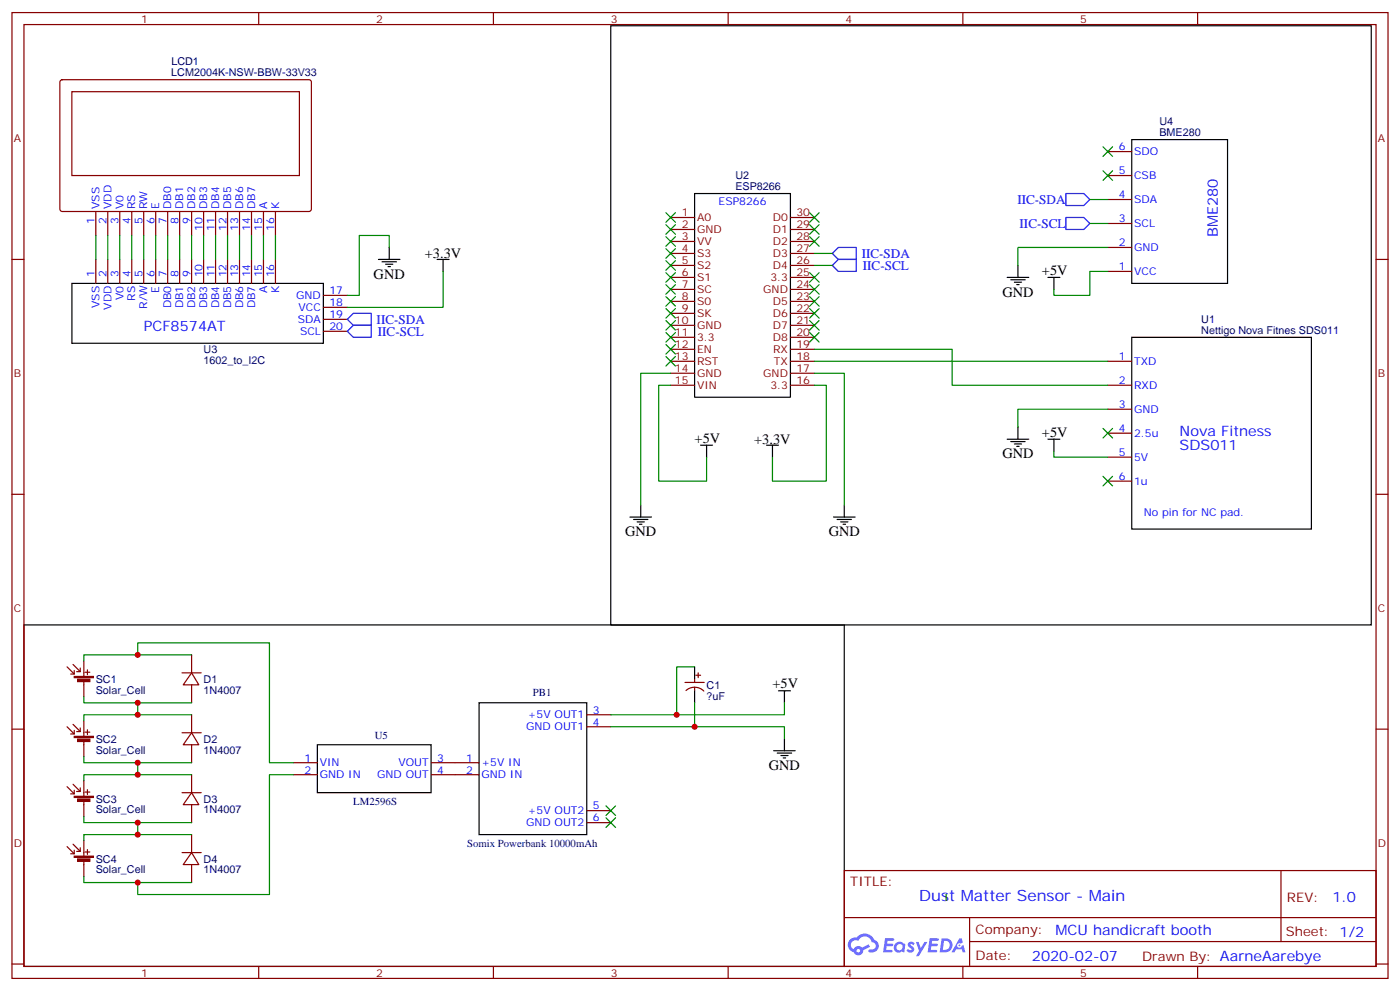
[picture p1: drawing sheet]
<svg xmlns="http://www.w3.org/2000/svg" width="412mm" height="292mm" viewBox="0 0 412 292" stroke-linecap="round" stroke-linejoin="round" font-family="sans-serif">
<path d="M179.9 7.6h224v176.4h-224zM7.1 184h241.6v100.5h-241.6z" fill="none" stroke="#000" stroke-width=".35"/>
<g fill="none" stroke="#870000" stroke-width=".35">
<path d="M3.5 3.7h405.4v284.3h-405.4zM7.1 7.2h398.2v277.3h-398.2zM76.2 3.7v3.5M145.3 3.7v3.5M214.5 3.7v3.5M283.6 3.7v3.5M352.8 3.7v3.5M3.5 76.4h3.6M405.3 76.4h3.6M3.5 145.5h3.6M405.3 145.5h3.6M3.5 214.7h3.6"/>
<path d="M405.3 214.7h3.6M248.7 256.3h156.6v28.2h-156.6zM377.3 256.3v20.9M248.7 270.1h156.5M285.6 277.2h119.6M285.6 270.1v14.2M3.5 283.8h3.6M76.2 284.5v3.5M145.3 284.5v3.5M214.5 284.5v3.5M283.6 284.5v3.5M352.8 284.5v3.5"/>
<path d="M405.3 283.8h3.6"/>
</g>
<g fill="#5487ff">
<path d="M267.7 277.5a1.22 1.22 0 0 1 1.7 .2l-.4 .6a.47 .47 0 0 0-.3-.4 .47 .47 0 0 0-.5 .2l.1 .2a1.14 1.14 0 0 1 .8 1.8 1.14 1.14 0 0 1-1.9 0l-.2-.2 .5-.6 .7 .5a.29 .29 0 0 0 .3-.3 .29 .29 0 0 0-.2-.3 1.04 1.04 0 0 1-.6-1.7z"/>
<path d="M260.7 276.2h2.4l.3 .2-.2 .5-1.8 .1-.1 .8h1.5l.3 .4-.3 .4h-1.6l-.2 1.1h1.7l.2 .3-.2 .3-2.6 .1z"/>
<path d="M273.8 276.2h2.4l.3 .2-.1 .5-1.8 .1-.2 .8h1.6l.3 .4-.4 .4-1.6-.1-.1 1.1 1.7 .1 .2 .3-.2 .3-2.6 .1z"/>
<path d="M282.6 276.2h.7l.3 1.3-.6 .3a.69 .69 0 0 0-1 .3 .69 .69 0 0 0 .4 .9 .69 .69 0 0 0 .9-.6l.5-.2 .6 2.2h-.8l-.2-.9h-1.8l-.5 .9h-.8z"/>
<path d="M269.8 277.3h.8l.6 1.8 1.1-1.8h.9l-2.6 4.2h-.8l.9-1.5z"/>
<path d="M277.4 276.2l-.6 4.2h1.3a2.11 2.11 0 0 0 2.5-2.1 2.11 2.11 0 0 0-2.5-2.1zM278.1 277a1.39 1.39 0 0 1 1.7 1.4 1.39 1.39 0 0 1-1.8 1.2h-.3z"/>
<path d="M263.7 277.8a1.54 1.54 0 0 0-.1 2.2 1.54 1.54 0 0 0 2.2 .1l.6 .3 .3-2.3-.2-.3h-.4a1.49 1.49 0 0 0-2.4 0zM264 278.8a.94 .94 0 0 1 1.8 0 .94 .94 0 0 1-1.8 0z"/>
<path d="M250.4 276.6a2.18 2.18 0 0 0 1.1 3.7 1.44 1.44 0 0 0 1.6 .9 1.44 1.44 0 0 0 1.2-1.4l2-1.1-.5-.7-1.9 1a1.47 1.47 0 0 0-2.4 .4 1.39 1.39 0 0 1-.7-1.9 1.39 1.39 0 0 1 2-.5 2.12 2.12 0 0 1 2.2-1.3 2.12 2.12 0 0 1 1.9 1.7 1.14 1.14 0 0 1 1.1 1.4 1.14 1.14 0 0 1-1.7 .7 .43 .43 0 0 0-.5 .4 .43 .43 0 0 0 .4 .5 1.98 1.98 0 0 0 2.5-1.2 1.98 1.98 0 0 0-1.2-2.6 3.1 3.1 0 0 0-5.3-.6l-.9 .1zM252.3 279.9a.55 .55 0 0 1 1.1 0 .55 .55 0 0 1-1.1 0z"/>
<circle cx="282.6" cy="278.3" r=".26"/>
</g>
<g fill="none" stroke="#000" stroke-width=".35">
<path d="M204.6 57h28.2v59.9h-28.2zM333.4 41.1h28.2v42.3h-28.2zM111.5 76.4h6.3M112.5 77.1h4.3M113.6 77.8h2.1M114.3 78.5h.7M114.7 72.8v3.6M128.8 76.4h3.5M130.5 76.4v3.5M299.9 78.1v3.6M21.2 83.4h74v17.7h-74zM296.7 81.7h6.3"/>
<path d="M297.7 82.4h4.3M298.8 83.1h2.1M299.5 83.8h.7M308.7 81.7h3.5M310.4 81.7v3.5M333.4 99.3h52.9v56.5h-52.9zM206.4 131.1h3.5M208.1 131.1v3.5M225.8 131.1h3.5M227.5 131.1v3.5M296.7 129.3h6.3M297.7 130h4.3"/>
<path d="M298.8 130.7h2.1M299.5 131.4h.7M299.9 125.8v3.5M308.7 129.3h3.5M310.4 129.3v3.5M185.6 152.2h6.3M186.6 152.9h4.3M187.7 153.6h2.1M188.4 154.3h.7M188.7 148.7v3.5M245.5 152.2h6.4M246.6 152.9h4.2"/>
<path d="M247.6 153.6h2.2M248.4 154.3h.7M248.7 148.7v3.5M204.6 196.3v3.5M93.5 219.3h33.5v14.1h-33.5zM141.1 206.9h31.8v38.8h-31.8zM204.6 203.4v3.5M229.3 203.4h3.5M231.1 203.4v3.5M231.1 217.5v3.5M227.9 221h6.3M229 221.7h4.2"/>
<path d="M230 222.4h2.1M230.7 223.1h.7"/>
</g>
<g fill="none" stroke="#870000" stroke-width=".35">
<path d="M17.9 23.7l.4-.2h73l.4 .7v37.6l-.7 .5-72.9-.1-.5-.6v-37.4zM21.2 27h67v24.7h-67zM326.3 58.7h7.1M326.3 51.7h7.1M326.3 44.6h7.1M28.2 62.3v7M28.2 76.4v7M31.7 62.3v7M31.7 76.4v7M35.3 62.3v7M35.3 76.4v7M38.8 62.3v7"/>
<path d="M38.8 76.4v7M42.3 62.3v7M42.3 76.4v7M45.9 62.3v7M45.9 76.4v7M49.4 62.3v7M49.4 76.4v7M52.9 62.3v7M52.9 76.4v7M56.4 62.3v7M56.4 76.4v7M60 62.3v7"/>
<path d="M60 76.4v7M63.5 62.3v7M63.5 76.4v7M67 62.3v7M67 76.4v7M70.6 62.3v7M70.6 76.4v7M74.1 62.3v7M74.1 76.4v7M77.6 62.3v7M77.6 76.4v7M81.1 62.3v7"/>
<path d="M81.1 76.4v7M197.6 64h7M197.6 67.6h7M197.6 71.1h7M197.6 74.6h7M197.6 78.1h7M232.8 64h7.1M232.8 67.6h7.1M232.8 71.1h7.1M232.8 74.6h7.1M232.8 78.1h7.1M326.3 79.9h7.1"/>
<path d="M326.3 72.8h7.1M326.3 65.8h7.1M95.2 87h7.1M95.2 90.5h7.1M95.2 94h7.1M95.2 97.5h7.1M197.6 81.7h7M197.6 85.2h7M197.6 88.7h7M197.6 92.3h7M197.6 95.8h7M197.6 99.3h7"/>
<path d="M232.8 81.7h7.1M232.8 85.2h7.1M232.8 88.7h7.1M232.8 92.3h7.1M232.8 95.8h7.1M232.8 99.3h7.1M197.6 106.4h7M197.6 113.4h7M197.6 102.8h7M197.6 109.9h7M232.8 106.4h7.1M232.8 113.4h7.1"/>
<path d="M232.8 102.8h7.1M232.8 109.9h7.1M326.3 106.4h7.1M326.3 113.4h7.1M326.3 120.5h7.1M326.3 127.5h7.1M326.3 134.6h7.1M326.3 141.6h7.1M53.6 198.1h5.7M56.4 198.1l2.2 3.5h-4.6zM56.4 192.8v5.3M204.6 199.8v1.1"/>
<path d="M205 198.8h1.4M205.7 198.1v1.4M53.6 215.7h5.7M56.4 215.7l2.2 3.6h-4.6zM56.4 201.6v5.3M56.4 210.4v5.3M56.4 219.3v5.2M172.9 214h7M172.9 210.4h7M201.8 200.9h5.6M202.1 203.3a3.8 3.8 0 0 1 5.2 .2M204.6 202.3v1.1"/>
<path d="M53.6 233.4h5.7M56.4 233.4l2.2 3.5h-4.6zM56.4 228.1v5.3M56.4 236.9v5.3M86.4 228.1h7.1M86.4 224.5h7.1M127 228.1h14.1M127 224.5h14.1M172.9 238.7h7M53.6 251h5.7M56.4 251l2.2 3.5h-4.6zM56.4 245.7v5.3"/>
<path d="M56.4 254.5v5.3M172.9 242.2h7"/>
</g>
<g fill="#850000" stroke="#850000" stroke-width=".35">
<path d="M21.9 234.4h5.6v.4h-5.6z"/>
<path d="M22.9 235.2h3.6v.7h-3.6z"/>
<path d="M21.9 252.1h5.6v.3h-5.6z"/>
<path d="M22.9 252.9h3.6v.7h-3.6z"/>
<path d="M21.9 216.8h5.6v.3h-5.6z"/>
<path d="M22.9 217.6h3.6v.7h-3.6z"/>
<path d="M21.9 199.1h5.6v.4h-5.6z"/>
<path d="M22.9 200h3.6v.7h-3.6z"/>
</g>
<g fill="none" stroke="#850000" stroke-width=".35">
<path d="M19.8 196.3l2.1 2.1M21.5 195.6l2.1 2.1M21.9 197.4v1h-1.1M23.6 196.7v1h-1M24.7 194.6v4.5M25 197.9h1.5M25.8 197.2v1.4M19.8 214l2.1 2.1M21.5 213.3l2.1 2.1M21.9 215v1.1h-1.1M23.6 214.3v1.1h-1M24.7 200.6v4.5"/>
<path d="M24.7 212.2v4.6M24.7 218.2v4.6M25 215.5h1.5M25.8 214.8v1.5M19.8 231.6l2.1 2.1M21.5 230.9l2.1 2.1M21.9 232.7v1h-1.1M23.6 232v1h-1M24.7 229.8v4.6M24.7 235.8v4.6M25 233.2h1.5M25.8 232.5v1.4"/>
<path d="M19.8 249.2l2.1 2.2M21.5 248.5l2.1 2.1M21.9 250.3v1.1h-1.1M23.6 249.6v1h-1M24.7 247.5v4.6M24.7 253.5v4.6M25 250.8h1.5M25.8 250.1v1.4"/>
</g>
<path d="M314 57h5.3l1.7 1.7-1.7 1.8h-5.3zM245.2 74.6l1.7-1.8h5.3v3.6h-5.3zM245.2 78.1l1.7-1.7h5.3v3.5h-5.3zM314 64h5.3l1.7 1.8-1.7 1.8h-5.3zM102.3 97.5l1.8-1.7h5.3v3.5h-5.3zM102.3 94l1.8-1.7h5.3v3.5h-5.3z" fill="none" stroke="#00f" stroke-width=".35"/>
<g fill="none" stroke="#008700" stroke-width=".35">
<path d="M321 58.7h5.3M28.2 69.3v7.1M31.7 69.3v7.1M35.3 69.3v7.1M38.8 69.3v7.1M42.3 69.3v7.1M45.9 69.3v7.1M49.4 69.3v7.1M52.9 69.3v7.1M56.4 69.3v7.1M60 69.3v7.1M63.5 69.3v7.1"/>
<path d="M67 69.3v7.1M70.6 69.3v7.1M74.1 69.3v7.1M77.6 69.3v7.1M81.1 69.3v7.1M114.7 72.8v-3.5h-8.9v17.7h-3.5M130.5 79.9v10.6h-28.2M239.9 74.6h5.3M239.9 78.1h5.3M321 65.8h5.3M326.3 72.8h-26.4v5.3M326.3 79.9h-5.3v7.1h-10.6v-1.8"/>
<path d="M197.6 109.9h-8.9v38.8M197.6 113.4h-3.6v28.2h14.1v-7M239.9 102.8h40.6v10.6h45.8M239.9 109.9h8.8v38.8M239.9 113.4h3.5v28.2h-15.9v-7M239.9 106.4h86.4M310.4 132.8v1.8h15.9M326.3 120.5h-26.4v5.3M40.6 192.8v-3.5h38.8v35.2h7M56.4 192.8h-31.7v1.8M204.6 196.3h-5.3v14.1M24.7 205.1v1.8h31.7"/>
<path d="M40.6 206.9v3.5M56.4 210.4h-31.7v1.8M179.9 214h51.2v3.5M204.6 206.9v7.1M231.1 206.9v3.5h-51.2M24.7 222.8v1.7h31.7M40.6 224.5v3.6M56.4 228.1h-31.7v1.7M86.4 228.1h-7v35.2h-38.8v-3.5M24.7 240.4v1.8h31.7M24.7 258.1v1.7h31.7M40.6 242.2v3.5"/>
<path d="M56.4 245.7h-31.7v1.8M278.7 263.3v1.8"/>
</g>
<g fill="#c00">
<circle cx="40.6" cy="192.8" r=".88"/>
<circle cx="40.6" cy="224.5" r=".88"/>
<circle cx="40.6" cy="228.1" r=".88"/>
<circle cx="199.3" cy="210.4" r=".88"/>
<circle cx="40.6" cy="206.9" r=".88"/>
<circle cx="40.6" cy="210.4" r=".88"/>
<circle cx="204.6" cy="214" r=".88"/>
<circle cx="40.6" cy="245.7" r=".88"/>
<circle cx="40.6" cy="242.2" r=".88"/>
<circle cx="40.6" cy="259.8" r=".88"/>
</g>
<g fill="#c00" stroke="#008700" stroke-width=".35">
<path d="M238.5 62.6l2.8 2.8zM241.3 62.6l-2.8 2.8z"/>
<path d="M238.5 66.1l2.8 2.9zM241.3 66.1l-2.8 2.9z"/>
<path d="M238.5 69.7l2.8 2.8zM241.3 69.7l-2.8 2.8z"/>
<path d="M238.5 80.3l2.8 2.8zM241.3 80.3l-2.8 2.8z"/>
<path d="M238.5 83.8l2.8 2.8zM241.3 83.8l-2.8 2.8z"/>
<path d="M238.5 87.3l2.8 2.8zM241.3 87.3l-2.8 2.8z"/>
<path d="M238.5 90.8l2.8 2.9zM241.3 90.8l-2.8 2.9z"/>
<path d="M238.5 94.4l2.8 2.8zM241.3 94.4l-2.8 2.8z"/>
<path d="M238.5 97.9l2.8 2.8zM241.3 97.9l-2.8 2.8z"/>
<path d="M196.1 62.6l2.9 2.8zM199 62.6l-2.9 2.8z"/>
<path d="M196.1 66.1l2.9 2.9zM199 66.1l-2.9 2.9z"/>
<path d="M196.1 69.7l2.9 2.8zM199 69.7l-2.9 2.8z"/>
<path d="M196.1 76.7l2.9 2.9zM199 76.7l-2.9 2.9z"/>
<path d="M196.1 73.2l2.9 2.8zM199 73.2l-2.9 2.8z"/>
<path d="M196.1 80.3l2.9 2.8zM199 80.3l-2.9 2.8z"/>
<path d="M196.1 83.8l2.9 2.8zM199 83.8l-2.9 2.8z"/>
<path d="M196.1 87.3l2.9 2.8zM199 87.3l-2.9 2.8z"/>
<path d="M196.1 90.8l2.9 2.9zM199 90.8l-2.9 2.9z"/>
<path d="M196.1 94.4l2.9 2.8zM199 94.4l-2.9 2.8z"/>
<path d="M196.1 97.9l2.9 2.8zM199 97.9l-2.9 2.8z"/>
<path d="M196.1 101.4l2.9 2.8zM199 101.4l-2.9 2.8z"/>
<path d="M196.1 105l2.9 2.8zM199 105l-2.9 2.8z"/>
<path d="M324.9 50.3l2.8 2.8zM324.9 53.1l2.8-2.8z"/>
<path d="M324.9 43.2l2.8 2.8zM327.7 43.2l-2.8 2.8z"/>
<path d="M324.9 126.1l2.8 2.8zM327.7 126.1l-2.8 2.8z"/>
<path d="M324.9 140.2l2.8 2.9zM327.7 140.2l-2.8 2.9z"/>
<path d="M178.5 240.8l2.8 2.8zM181.3 240.8l-2.8 2.8z"/>
<path d="M178.5 237.2l2.8 2.9zM181.3 237.2l-2.8 2.9z"/>
</g>
<text font-size="4.6" fill="#00f" x="270.8" y="265.3">Dust Matter Sensor - Main</text>
<g font-size="4.2" fill="#00f">
<text x="358.7" y="69.7" transform="rotate(-90 358.7 69.7)">BME280</text>
<text x="42.3" y="97.5">PCF8574AT</text>
<text x="347.5" y="128.2">Nova Fitness</text>
<text x="347.5" y="132.5">SDS011</text>
<text x="392.5" y="265.6">1.0</text>
<text x="310.9" y="275.1">MCU handicraft booth</text>
<text x="304" y="282.9">2020-02-07</text>
</g>
<g font-size="4.2">
<text x="125.2" y="76">+3.3V</text>
<text x="110.1" y="82">GND</text>
<text x="306.9" y="81">+5V</text>
<text x="295.3" y="87.3">GND</text>
<text x="204.6" y="130.4">+5V</text>
<text x="222.2" y="130.7">+3.3V</text>
<text x="306.9" y="128.6">+5V</text>
<text x="295.3" y="134.9">GND</text>
<text x="184.1" y="157.9">GND</text>
<text x="244.1" y="157.9">GND</text>
<text x="227.5" y="202.7">+5V</text>
<text x="226.5" y="226.7">GND</text>
</g>
<g font-size="3.9" fill="#00f">
<text x="299.7" y="60">IIC-SDA</text>
<text x="300.3" y="67">IIC-SCL</text>
<text x="253.8" y="75.8">IIC-SDA</text>
<text x="254.2" y="79.4">IIC-SCL</text>
<text x="110.9" y="95.2">IIC-SDA</text>
<text x="111.3" y="98.8">IIC-SCL</text>
</g>
<g font-size="3.9" fill="#800">
<text x="250.5" y="260.9">TITLE:</text>
<text x="379.1" y="265.6">REV:</text>
<text x="287.4" y="275.1">Company:</text>
<text x="378.7" y="275.7">Sheet: 1/2</text>
<text x="287.4" y="282.8">Date:</text>
<text x="336.4" y="282.8">Drawn By: AarneAarebye</text>
</g>
<g font-size="3.2" fill="#800">
<text x="41.6" y="6.7">1</text>
<text x="110.8" y="6.7">2</text>
<text x="179.9" y="6.7">3</text>
<text x="249.1" y="6.7">4</text>
<text x="318.2" y="6.7">5</text>
<text x="4.1" y="41.8">A</text>
<text x="405.9" y="41.8">A</text>
<text x="200.8" y="63.7">1</text>
<text x="205.3" y="65.1">A0</text>
<text x="227.7" y="65.1">D0</text>
<text x="234.6" y="63.7">30</text>
<text x="200.8" y="67.2">2</text>
<text x="200.8" y="70.7">3</text>
<text x="205.3" y="68.6">GND</text>
<text x="227.7" y="68.6">D1</text>
<text x="234.6" y="70.7">28</text>
<text x="234.6" y="67.2">29</text>
<text x="200.8" y="74.3">4</text>
<text x="200.8" y="77.8">5</text>
<text x="205.3" y="72.1">VV</text>
<text x="205.3" y="75.7">S3</text>
<text x="227.7" y="75.7">D3</text>
<text x="227.7" y="72.1">D2</text>
<text x="234.6" y="77.8">26</text>
<text x="234.6" y="74.3">27</text>
<text x="200.8" y="81.3">6</text>
<text x="205.3" y="79.2">S2</text>
<text x="205.3" y="82.7">S1</text>
<text x="226.9" y="82.7">3.3</text>
<text x="227.7" y="79.2">D4</text>
<text x="234.6" y="81.3">25</text>
<text x="200.8" y="84.8">7</text>
<text x="200.8" y="88.4">8</text>
<text x="205.3" y="86.3">SC</text>
<text x="205.3" y="89.8">S0</text>
<text x="224.8" y="86.3">GND</text>
<text x="227.7" y="89.8">D5</text>
<text x="234.6" y="88.4">23</text>
<text x="234.6" y="84.8">24</text>
<text x="198.8" y="95.4">10</text>
<text x="200.8" y="91.9">9</text>
<text x="205.3" y="93.3">SK</text>
<text x="227.7" y="93.3">D6</text>
<text x="234.6" y="95.4">21</text>
<text x="234.6" y="91.9">22</text>
<text x="198.8" y="99">11</text>
<text x="205.3" y="96.8">GND</text>
<text x="205.3" y="100.4">3.3</text>
<text x="227.7" y="100.4">D8</text>
<text x="227.7" y="96.8">D7</text>
<text x="234.6" y="99">20</text>
<text x="198.8" y="102.5">12</text>
<text x="198.8" y="106">13</text>
<text x="205.3" y="103.9">EN</text>
<text x="205.3" y="107.4">RST</text>
<text x="227.7" y="103.9">RX</text>
<text x="228" y="107.4">TX</text>
<text x="234.6" y="106">18</text>
<text x="234.6" y="102.5">19</text>
<text x="4.1" y="110.9">B</text>
<text x="198.8" y="109.5">14</text>
<text x="198.8" y="113.1">15</text>
<text x="205.3" y="110.9">GND</text>
<text x="224.8" y="110.9">GND</text>
<text x="234.6" y="113.1">16</text>
<text x="234.6" y="109.5">17</text>
<text x="405.9" y="110.9">B</text>
<text x="205.3" y="114.5">VIN</text>
<text x="226.9" y="114.5">3.3</text>
<text x="4.1" y="180.1">C</text>
<text x="405.9" y="180.1">C</text>
<text x="4.1" y="249.2">D</text>
<text x="405.9" y="249.2">D</text>
<text x="41.6" y="287.5">1</text>
<text x="110.8" y="287.5">2</text>
<text x="179.9" y="287.5">3</text>
<text x="249.1" y="287.5">4</text>
<text x="318.2" y="287.5">5</text>
</g>
<g font-size="3.2" fill="#000080">
<text x="50.5" y="22.4">LCM2004K-NSW-BBW-33V33</text>
<text x="50.5" y="19.2">LCD1</text>
<text x="341.5" y="40">BME280</text>
<text x="341.5" y="36.9">U4</text>
<text x="216.6" y="52.7">U2</text>
<text x="216.6" y="55.9">ESP8266</text>
<text x="353.9" y="95.1">U1</text>
<text x="353.8" y="98.2">Nettigo Nova Fitnes SDS011</text>
<text x="60" y="107.1">1602_to_I2C</text>
<text x="60" y="103.9">U3</text>
<text x="28.2" y="201">SC1</text>
<text x="60" y="201">D1</text>
<text x="208.1" y="202.8">C1</text>
<text x="28.2" y="204.2">Solar_Cell</text>
<text x="60" y="204.2">1N4007</text>
<text x="157" y="204.8">PB1</text>
<text x="208.1" y="206">?uF</text>
<text x="28.2" y="221.8">Solar_Cell</text>
<text x="28.2" y="218.7">SC2</text>
<text x="60" y="221.8">1N4007</text>
<text x="60" y="218.7">D2</text>
<text x="110.4" y="217.5">U5</text>
<text x="28.2" y="239.5">Solar_Cell</text>
<text x="28.2" y="236.3">SC3</text>
<text x="60" y="239.5">1N4007</text>
<text x="60" y="236.3">D3</text>
<text x="104.1" y="236.9">LM2596S</text>
<text x="137.6" y="249.2">Somix Powerbank 10000mAh</text>
<text x="28.2" y="257.1">Solar_Cell</text>
<text x="28.2" y="253.9">SC4</text>
<text x="60" y="257.1">1N4007</text>
<text x="60" y="253.9">D4</text>
</g>
<g font-size="3.2" fill="#00f">
<text x="329.6" y="44.3">6</text>
<text x="334.1" y="45.7">SDO</text>
<text x="329.6" y="51.3">5</text>
<text x="334.1" y="52.7">CSB</text>
<text x="329.6" y="58.4">4</text>
<text x="334.1" y="59.8">SDA</text>
<text x="29.3" y="61.6" transform="rotate(-90 29.3 61.6)">VSS</text>
<text x="32.8" y="61.6" transform="rotate(-90 32.8 61.6)">VDD</text>
<text x="36.3" y="61.6" transform="rotate(-90 36.3 61.6)">V0</text>
<text x="39.9" y="61.6" transform="rotate(-90 39.9 61.6)">RS</text>
<text x="43.4" y="61.6" transform="rotate(-90 43.4 61.6)">RW</text>
<text x="46.9" y="61.6" transform="rotate(-90 46.9 61.6)">E</text>
<text x="50.4" y="61.6" transform="rotate(-90 50.4 61.6)">DB0</text>
<text x="54" y="61.6" transform="rotate(-90 54 61.6)">DB1</text>
<text x="57.5" y="61.6" transform="rotate(-90 57.5 61.6)">DB2</text>
<text x="61" y="61.6" transform="rotate(-90 61 61.6)">DB3</text>
<text x="64.6" y="61.6" transform="rotate(-90 64.6 61.6)">DB4</text>
<text x="68.1" y="61.6" transform="rotate(-90 68.1 61.6)">DB5</text>
<text x="71.6" y="61.6" transform="rotate(-90 71.6 61.6)">DB6</text>
<text x="75.1" y="61.6" transform="rotate(-90 75.1 61.6)">DB7</text>
<text x="78.7" y="61.6" transform="rotate(-90 78.7 61.6)">A</text>
<text x="82.2" y="61.6" transform="rotate(-90 82.2 61.6)">K</text>
<text x="211.7" y="60.3">ESP8266</text>
<text x="329.6" y="65.4">3</text>
<text x="27.9" y="66" transform="rotate(-90 27.9 66)">1</text>
<text x="31.4" y="66" transform="rotate(-90 31.4 66)">2</text>
<text x="34.9" y="66" transform="rotate(-90 34.9 66)">3</text>
<text x="38.5" y="66" transform="rotate(-90 38.5 66)">4</text>
<text x="42" y="66" transform="rotate(-90 42 66)">5</text>
<text x="45.5" y="66" transform="rotate(-90 45.5 66)">6</text>
<text x="49" y="66" transform="rotate(-90 49 66)">7</text>
<text x="52.6" y="66" transform="rotate(-90 52.6 66)">8</text>
<text x="56.1" y="66" transform="rotate(-90 56.1 66)">9</text>
<text x="59.6" y="68.1" transform="rotate(-90 59.6 68.1)">10</text>
<text x="63.1" y="68.1" transform="rotate(-90 63.1 68.1)">11</text>
<text x="66.7" y="68.1" transform="rotate(-90 66.7 68.1)">12</text>
<text x="70.2" y="68.1" transform="rotate(-90 70.2 68.1)">13</text>
<text x="73.7" y="68.1" transform="rotate(-90 73.7 68.1)">14</text>
<text x="77.3" y="68.1" transform="rotate(-90 77.3 68.1)">15</text>
<text x="80.8" y="68.1" transform="rotate(-90 80.8 68.1)">16</text>
<text x="334.1" y="66.9">SCL</text>
<text x="329.6" y="72.5">2</text>
<text x="334.1" y="73.9">GND</text>
<text x="27.9" y="81.7" transform="rotate(-90 27.9 81.7)">1</text>
<text x="31.4" y="81.7" transform="rotate(-90 31.4 81.7)">2</text>
<text x="34.9" y="81.7" transform="rotate(-90 34.9 81.7)">3</text>
<text x="38.5" y="81.7" transform="rotate(-90 38.5 81.7)">4</text>
<text x="42" y="81.7" transform="rotate(-90 42 81.7)">5</text>
<text x="45.5" y="81.7" transform="rotate(-90 45.5 81.7)">6</text>
<text x="49" y="81.7" transform="rotate(-90 49 81.7)">7</text>
<text x="52.6" y="81.7" transform="rotate(-90 52.6 81.7)">8</text>
<text x="56.1" y="81.7" transform="rotate(-90 56.1 81.7)">9</text>
<text x="59.6" y="81.7" transform="rotate(-90 59.6 81.7)">10</text>
<text x="63.1" y="81.7" transform="rotate(-90 63.1 81.7)">11</text>
<text x="66.7" y="81.7" transform="rotate(-90 66.7 81.7)">12</text>
<text x="70.2" y="81.7" transform="rotate(-90 70.2 81.7)">13</text>
<text x="73.7" y="81.7" transform="rotate(-90 73.7 81.7)">14</text>
<text x="77.3" y="81.7" transform="rotate(-90 77.3 81.7)">15</text>
<text x="80.8" y="81.7" transform="rotate(-90 80.8 81.7)">16</text>
<text x="329.6" y="79.6">1</text>
<text x="334.1" y="81">VCC</text>
<text x="36.3" y="88.3" transform="rotate(-90 36.3 88.3)">V0</text>
<text x="39.9" y="88.5" transform="rotate(-90 39.9 88.5)">RS</text>
<text x="46.9" y="86.1" transform="rotate(-90 46.9 86.1)">E</text>
<text x="78.7" y="86.3" transform="rotate(-90 78.7 86.3)">A</text>
<text x="82.2" y="86.3" transform="rotate(-90 82.2 86.3)">K</text>
<text x="87.3" y="88">GND</text>
<text x="97" y="86.6">17</text>
<text x="29.3" y="90.6" transform="rotate(-90 29.3 90.6)">VSS</text>
<text x="32.8" y="91.2" transform="rotate(-90 32.8 91.2)">VDD</text>
<text x="43.4" y="90.9" transform="rotate(-90 43.4 90.9)">R/W</text>
<text x="50.4" y="90.8" transform="rotate(-90 50.4 90.8)">DB0</text>
<text x="54" y="90.8" transform="rotate(-90 54 90.8)">DB1</text>
<text x="57.5" y="90.8" transform="rotate(-90 57.5 90.8)">DB2</text>
<text x="61" y="90.8" transform="rotate(-90 61 90.8)">DB3</text>
<text x="64.6" y="90.8" transform="rotate(-90 64.6 90.8)">DB4</text>
<text x="68.1" y="90.8" transform="rotate(-90 68.1 90.8)">DB5</text>
<text x="71.6" y="90.8" transform="rotate(-90 71.6 90.8)">DB6</text>
<text x="75.1" y="90.8" transform="rotate(-90 75.1 90.8)">DB7</text>
<text x="87.8" y="95.1">SDA</text>
<text x="87.9" y="91.5">VCC</text>
<text x="97" y="90.1">18</text>
<text x="97" y="93.7">19</text>
<text x="88.4" y="98.6">SCL</text>
<text x="97" y="97.2">20</text>
<text x="329.6" y="106">1</text>
<text x="334.1" y="107.4">TXD</text>
<text x="329.6" y="113.1">2</text>
<text x="334.1" y="114.5">RXD</text>
<text x="329.6" y="120.1">3</text>
<text x="334.1" y="121.5">GND</text>
<text x="329.6" y="127.2">4</text>
<text x="334.1" y="128.6">2.5u</text>
<text x="329.6" y="134.2">5</text>
<text x="334.1" y="135.6">5V</text>
<text x="329.6" y="141.3">6</text>
<text x="334.1" y="142.7">1u</text>
<text x="336.9" y="152">No pin for NC pad.</text>
<text x="155" y="215">GND OUT1</text>
<text x="155.5" y="211.5">+5V OUT1</text>
<text x="174.6" y="213.6">4</text>
<text x="174.6" y="210.1">3</text>
<text x="89.7" y="227.7">2</text>
<text x="89.7" y="224.2">1</text>
<text x="94.2" y="225.6">VIN</text>
<text x="117.4" y="225.6">VOUT</text>
<text x="128.8" y="224.2">3</text>
<text x="128.8" y="227.7">4</text>
<text x="137.3" y="224.2">1</text>
<text x="137.3" y="227.7">2</text>
<text x="141.8" y="225.6">+5V IN</text>
<text x="94.2" y="229.1">GND IN</text>
<text x="111.1" y="229.1">GND OUT</text>
<text x="141.8" y="229.1">GND IN</text>
<text x="155.5" y="239.7">+5V OUT2</text>
<text x="174.6" y="238.3">5</text>
<text x="155" y="243.2">GND OUT2</text>
<text x="174.6" y="241.8">6</text>
</g>
</svg>
